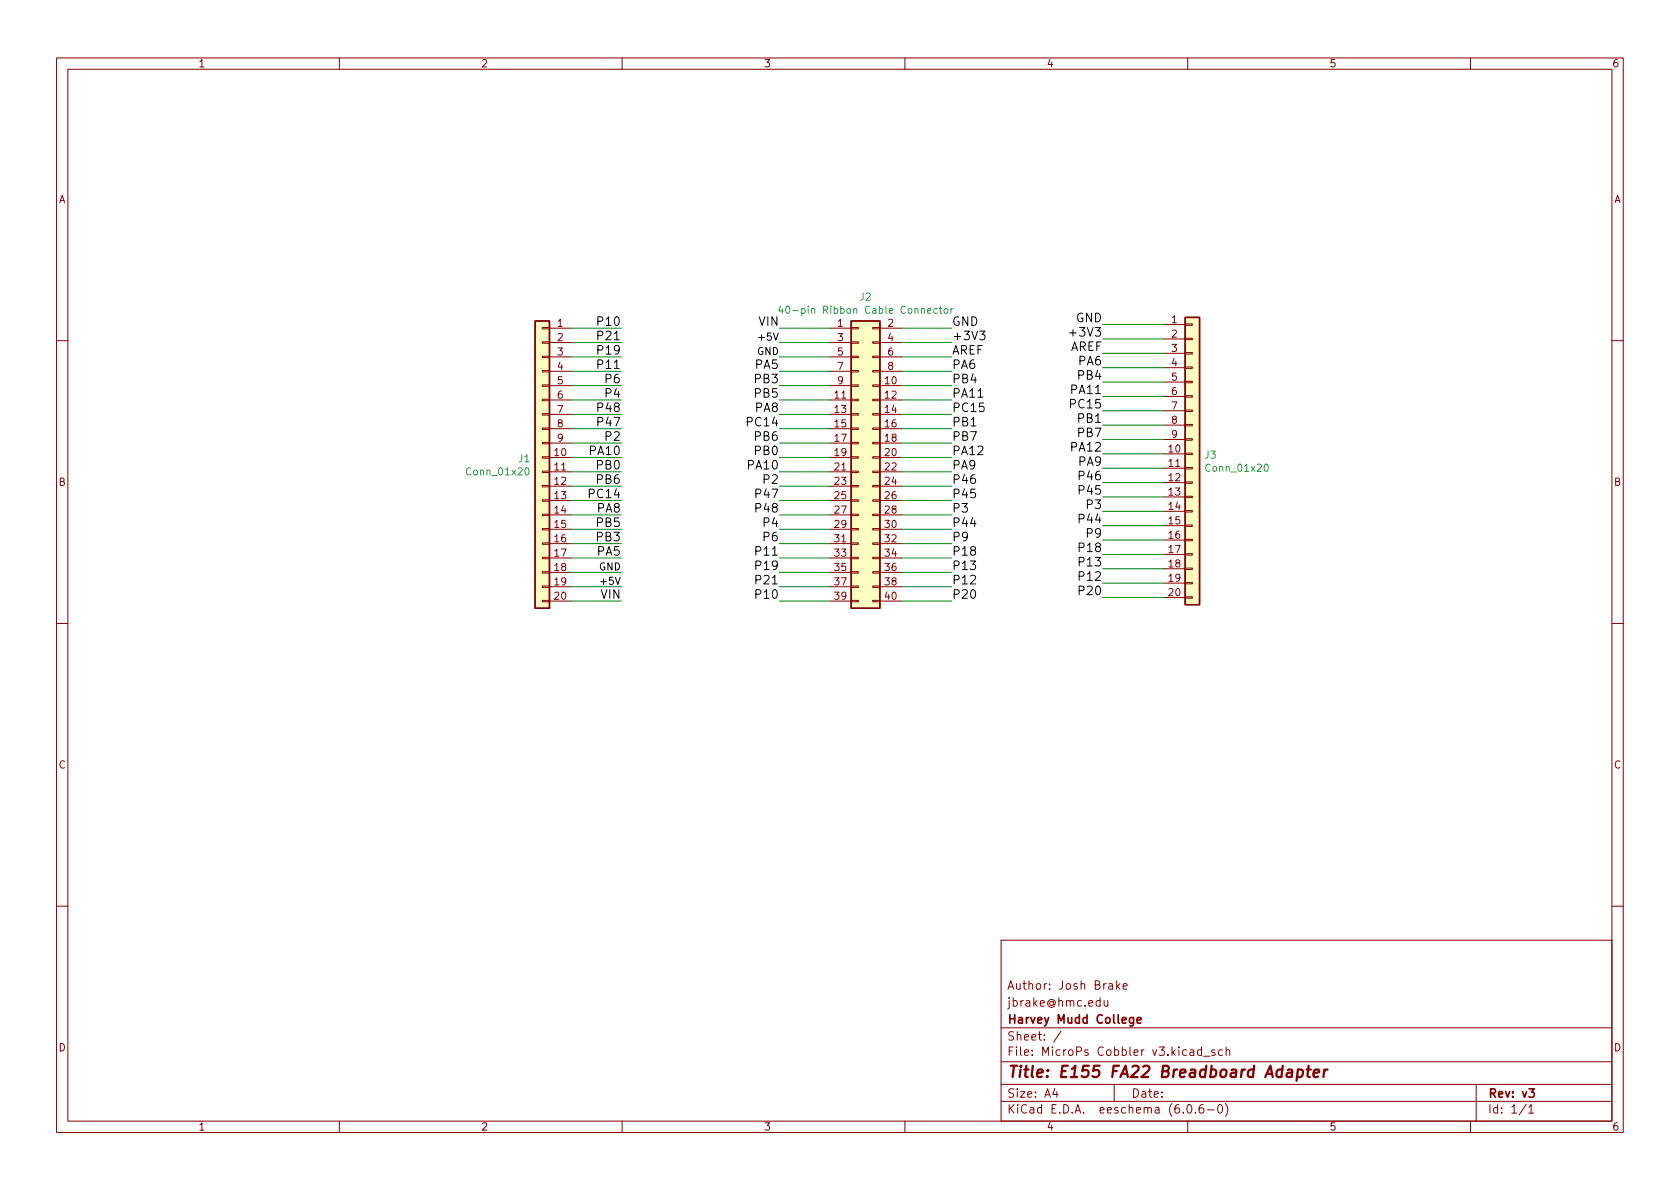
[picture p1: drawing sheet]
<svg xmlns="http://www.w3.org/2000/svg" width="297mm" height="210mm" viewBox="0 0 297 210" stroke-linecap="round" stroke-linejoin="round" font-family="sans-serif">
<g fill="none" stroke="#840000" stroke-width=".18">
<path d="M10 10.2h277v190.1h-277zM12 12.2h273v186.1h-273zM60 10.2v2M110 10.2v2M160 10.2v2M210 10.2v2M260 10.2v2M95.9 57.9h1.3v.3h-1.3zM97.2 58h3.8M146.7 58h3.8M150.5 57.9h1.3v.3h-1.3zM154.3 57.9h1.3v.3h-1.3z"/>
<path d="M155.6 58h3.8M205.7 57.4h3.8M205.7 59.9h3.8M209.5 59.8h1.3v.3h-1.3zM209.5 57.3h1.3v.2h-1.3zM10 60.2h2M95.9 78.2h1.3v.3h-1.3zM95.9 75.7h1.3v.2h-1.3zM95.9 73.1h1.3v.3h-1.3zM95.9 70.6h1.3v.3h-1.3zM95.9 68.1h1.3v.2h-1.3zM95.9 65.5h1.3v.3h-1.3z"/>
<path d="M95.9 63h1.3v.2h-1.3zM95.9 60.4h1.3v.3h-1.3zM97.2 60.6h3.8M97.2 63.1h3.8M97.2 65.7h3.8M97.2 68.2h3.8M97.2 70.7h3.8M97.2 73.3h3.8M97.2 75.8h3.8M97.2 78.4h3.8M146.7 60.6h3.8M146.7 63.1h3.8"/>
<path d="M146.7 65.7h3.8M146.7 68.2h3.8M146.7 70.7h3.8M146.7 73.3h3.8M146.7 75.8h3.8M146.7 78.4h3.8M150.5 78.2h1.3v.3h-1.3zM150.5 75.7h1.3v.2h-1.3zM150.5 73.1h1.3v.3h-1.3zM150.5 70.6h1.3v.3h-1.3zM150.5 68.1h1.3v.2h-1.3zM150.5 65.5h1.3v.3h-1.3z"/>
<path d="M150.5 63h1.3v.2h-1.3zM150.5 60.4h1.3v.3h-1.3zM154.3 78.2h1.3v.3h-1.3zM154.3 75.7h1.3v.2h-1.3zM154.3 73.1h1.3v.3h-1.3zM154.3 70.6h1.3v.3h-1.3zM154.3 68.1h1.3v.2h-1.3zM154.3 65.5h1.3v.3h-1.3zM154.3 63h1.3v.2h-1.3zM154.3 60.4h1.3v.3h-1.3zM155.6 60.6h3.8M155.6 63.1h3.8"/>
<path d="M155.6 65.7h3.8M155.6 68.2h3.8M155.6 70.7h3.8M155.6 73.3h3.8M155.6 75.8h3.8M155.6 78.4h3.8M205.7 62.5h3.8M205.7 65h3.8M205.7 67.6h3.8M205.7 70.1h3.8M205.7 72.6h3.8M205.7 75.2h3.8"/>
<path d="M205.7 77.7h3.8M209.5 77.6h1.3v.2h-1.3zM209.5 75.1h1.3v.2h-1.3zM209.5 72.5h1.3v.3h-1.3zM209.5 70h1.3v.2h-1.3zM209.5 67.4h1.3v.3h-1.3zM209.5 64.9h1.3v.2h-1.3zM209.5 62.4h1.3v.2h-1.3zM285 60.2h2M95.9 98.5h1.3v.3h-1.3zM95.9 96h1.3v.3h-1.3zM95.9 93.5h1.3v.2h-1.3z"/>
<path d="M95.9 90.9h1.3v.3h-1.3zM95.9 88.4h1.3v.2h-1.3zM95.9 85.8h1.3v.3h-1.3zM95.9 83.3h1.3v.3h-1.3zM95.9 80.8h1.3v.2h-1.3zM97.2 80.9h3.8M97.2 83.4h3.8M97.2 86h3.8M97.2 88.5h3.8M97.2 91.1h3.8M97.2 93.6h3.8M97.2 96.1h3.8"/>
<path d="M97.2 98.7h3.8M146.7 80.9h3.8M146.7 83.4h3.8M146.7 86h3.8M146.7 88.5h3.8M146.7 91.1h3.8M146.7 93.6h3.8M146.7 96.1h3.8M146.7 98.7h3.8M150.5 98.5h1.3v.3h-1.3zM150.5 96h1.3v.3h-1.3zM150.5 93.5h1.3v.2h-1.3z"/>
<path d="M150.5 90.9h1.3v.3h-1.3zM150.5 88.4h1.3v.2h-1.3zM150.5 85.8h1.3v.3h-1.3zM150.5 83.3h1.3v.3h-1.3zM150.5 80.8h1.3v.2h-1.3zM154.3 98.5h1.3v.3h-1.3zM154.3 96h1.3v.3h-1.3zM154.3 93.5h1.3v.2h-1.3zM154.3 90.9h1.3v.3h-1.3zM154.3 88.4h1.3v.2h-1.3zM154.3 85.8h1.3v.3h-1.3zM154.3 83.3h1.3v.3h-1.3z"/>
<path d="M154.3 80.8h1.3v.2h-1.3zM155.6 80.9h3.8M155.6 83.4h3.8M155.6 86h3.8M155.6 88.5h3.8M155.6 91.1h3.8M155.6 93.6h3.8M155.6 96.1h3.8M155.6 98.7h3.8M205.7 80.3h3.8M205.7 82.8h3.8M205.7 85.3h3.8"/>
<path d="M205.7 87.9h3.8M205.7 90.4h3.8M205.7 93h3.8M205.7 95.5h3.8M205.7 98h3.8M209.5 97.9h1.3v.3h-1.3zM209.5 95.4h1.3v.2h-1.3zM209.5 92.8h1.3v.3h-1.3zM209.5 90.3h1.3v.2h-1.3zM209.5 87.8h1.3v.2h-1.3zM209.5 85.2h1.3v.3h-1.3zM209.5 82.7h1.3v.2h-1.3z"/>
<path d="M209.5 80.1h1.3v.3h-1.3zM10 110.2h2M95.9 106.2h1.3v.2h-1.3zM95.9 103.6h1.3v.3h-1.3zM95.9 101.1h1.3v.2h-1.3zM97.2 101.2h3.8M97.2 103.8h3.8M97.2 106.3h3.8M146.7 101.2h3.8M146.7 103.8h3.8M146.7 106.3h3.8M150.5 106.2h1.3v.2h-1.3z"/>
<path d="M150.5 103.6h1.3v.3h-1.3zM150.5 101.1h1.3v.2h-1.3zM154.3 106.2h1.3v.2h-1.3zM154.3 103.6h1.3v.3h-1.3zM154.3 101.1h1.3v.2h-1.3zM155.6 101.2h3.8M155.6 103.8h3.8M155.6 106.3h3.8M205.7 100.6h3.8M205.7 103.1h3.8M205.7 105.7h3.8M209.5 105.5h1.3v.3h-1.3z"/>
<path d="M209.5 103h1.3v.2h-1.3zM209.5 100.5h1.3v.2h-1.3zM285 110.2h2M10 160.2h2M177 166.3h108v32h-108zM194.5 177l-.4-.1-.3 .3v.4l.1 .3h.6M194.5 176.4v1.5M195.2 176.9l.1 1h.3l.3-.1M195.9 176.9v1M196.1 174h.5l.1 .9M196.7 174.3l-.5 .1a.29 .29 0 0 0-.2 .2 .29 .29 0 0 0 .2 .3h.5M197.4 173.4v1.5"/>
<path d="M197.6 174.4l.4 .5M198 173.9l-.6 .6M198.6 174.4l.7-.1-.1-.3-.4-.1-.2 .2v.8h.6M285 160.2h2M60 198.3v2M110 198.3v2M160 198.3v2M177 194.8h108M177 191.8h108M177 187.8h108M177 181.8h108M186.5 192.5l-.4 1h1"/>
<path d="M186.9 193v1M187.6 182.4l-1.3 1.9M197 191.8v3M210 198.3v2M210.1 195.4l.1-.1a.81 .81 0 0 1 .6 .7 .81 .81 0 0 1-.3 .8h-.1a.81 .81 0 0 1-.6-.6 .81 .81 0 0 1 .3-.8zM211.4 196.7v.1M212.4 185.7l-.4-.1-.3 .3v.4l.2 .3h.5M212.4 185.1v1.5M212.7 195.3a.59 .59 0 0 0-.7 .7v.5l.1 .3h.5l.2-.1 .1-.5-.2-.2-.4-.1-.3 .3M212.8 186.8h1.1M213.5 196.3h1.1M214.8 185.7l-.4-.1-.2 .2 .1 .3 .5 .1v.4h-.6"/>
<path d="M215.5 195.4l.1-.1a.81 .81 0 0 1 .6 .7 .81 .81 0 0 1-.3 .8h-.1a.81 .81 0 0 1-.6-.6 .81 .81 0 0 1 .3-.8zM216.1 185.7l-.4-.1-.3 .3v.4l.2 .3h.5M216.6 195.1a1.72 1.72 0 0 1 0 2.3M216.8 185.8l.2-.2 .4 .1v.9M216.8 185.1v1.5M260 198.3v2M261 191.8v6.5M269.9 195.3l-1.3 1.9M270.3 195.8l.4-.5v1.5M270.3 196.8h.9"/>
</g>
<path d="M200.4 179.9v1.2l-.3 .3h-.3M200.4 180l-.4-.1-.3 .3v.4l.1 .3h.6M201.1 180.4l.7-.1-.1-.3-.4-.1-.2 .2v.8h.6M270.3 192.5h1l-.5 .6 .4 .1v.7l-.2 .1h-.4l-.3-.1" fill="none" stroke="#840000" stroke-width=".3"/>
<path d="M227.7 189.2l.2-.1 .5 .1v1.3M228.5 189.6l-.7 .1a.4 .4 0 0 0-.3 .3 .4 .4 0 0 0 .2 .5l.7-.1M229.5 189.2l.2-.1 .5 .1 .2 .3-.1 .6a.66 .66 0 0 1-1 .3M229.5 189.1l-.3 2M231 189.1h.8M231.4 188.5l-.2 1.7v.2l.4 .1M232.3 189.8l.9-.2v-.4l-.2-.1-.6 .1-.2 1 .3 .3 .5-.1M234.2 189.1l-.2 1.4M234.7 189.1l-.4 .1-.2 .3" fill="none" stroke="#840000" stroke-width=".4"/>
<g fill="#ffffc2" stroke="#ffffc2" stroke-width=".18">
<path d="M209.5 56.1h2.6v50.8h-2.6z"/>
<path d="M94.6 56.8h2.6v50.8h-2.6z"/>
<path d="M150.5 56.8h5.1v50.8h-5.1z"/>
</g>
<path d="M94.6 56.8h2.6v50.8h-2.6zM150.5 56.8h5.1v50.8h-5.1zM209.5 56.1h2.6v50.8h-2.6z" fill="none" stroke="#840000" stroke-width=".25"/>
<path d="M138 54.1l-.3 .9h.8M138.3 54.6v.8M139 54.3l.2-.2a.68 .68 0 0 1 .5 .7 .68 .68 0 0 1-.5 .6l-.2-.1-.1-.4zM165.7 54.6h-.4l-.2 .2 .1 .5h.5M166.1 54.6h.5M166.2 54.1v1.1l.4 .2M167 54.7l.2-.1 .3 .1 .1 .5-.1 .1-.3 .1-.2-.1zM168.1 54.6v.8M168.5 54.6l-.4 .2M92.9 82.8l.2-.1a.68 .68 0 0 1 .4 .6 .68 .68 0 0 1-.4 .7l-.2-.1-.1-.4zM223.7 82.1h.1a.68 .68 0 0 1 .5 .6 .68 .68 0 0 1-.5 .6 .84 .84 0 0 1-.1-1.2z" fill="none" stroke="#008484" stroke-width=".18"/>
<path d="M173.2 58.6h1l-.6 .5 .5 .2v.6l-.2 .2h-.5l-.2-.2M189.1 58.9h1.2M172.9 70.2h.9" fill="none" stroke="#000" stroke-width=".18"/>
<g fill="none" stroke="#008400" stroke-width=".18">
<path d="M101 58h8.9M137.8 58h8.9M159.4 58h8.9M194.9 57.4h10.8M194.9 59.9h10.8M101 70.7h8.9M101 78.4h8.9M101 60.6h8.9M101 75.8h8.9M101 73.3h8.9M101 63.1h8.9M101 65.7h8.9"/>
<path d="M101 68.2h8.9M137.8 70.7h8.9M137.8 78.4h8.9M137.8 60.6h8.9M137.8 75.8h8.9M137.8 73.3h8.9M137.8 63.1h8.9M137.8 65.7h8.9M137.8 68.2h8.9M159.4 70.7h8.9M159.4 78.4h8.9M159.4 60.6h8.9"/>
<path d="M159.4 75.8h8.9M159.4 73.3h8.9M159.4 63.1h8.9M159.4 65.7h8.9M159.4 68.2h8.9M194.9 72.6h10.8M194.9 67.6h10.8M194.9 70.1h10.8M194.9 65h10.8M194.9 62.5h10.8M194.9 75.2h10.8M194.9 77.7h10.8"/>
<path d="M101 93.6h8.9M101 83.4h8.9M101 88.5h8.9M101 86h8.9M101 96.1h8.9M101 98.7h8.9M101 91.1h8.9M101 80.9h8.9M137.8 93.6h8.9M137.8 83.4h8.9M137.8 88.5h8.9M137.8 86h8.9"/>
<path d="M137.8 96.1h8.9M137.8 98.7h8.9M137.8 91.1h8.9M137.8 80.9h8.9M159.4 93.6h8.9M159.4 83.4h8.9M159.4 88.5h8.9M159.4 86h8.9M159.4 96.1h8.9M159.4 98.7h8.9M159.4 91.1h8.9M159.4 80.9h8.9"/>
<path d="M194.9 82.8h10.8M194.9 80.3h10.8M194.9 85.3h10.8M194.9 93h10.8M194.9 95.5h10.8M194.9 98h10.8M194.9 87.9h10.8M194.9 90.4h10.8M101 103.8h8.9M101 101.2h8.9M101 106.3h8.9M137.8 103.8h8.9"/>
<path d="M137.8 101.2h8.9M137.8 106.3h8.9M159.4 103.8h8.9M159.4 101.2h8.9M159.4 106.3h8.9M194.9 100.6h10.8M194.9 103.1h10.8M194.9 105.7h10.8"/>
</g>
<text font-size="2.8" fill="#840000" x="178" y="190.6">Title: E155 FA22 Breadboard Adapter</text>
<g font-size="2.1">
<text x="106.1" y="57.6">P10</text>
<text x="134.3" y="57.6">VIN</text>
<text x="168.3" y="57.6">GND</text>
<text x="189.9" y="59.5">+3V3</text>
<text x="190.2" y="57">GND</text>
<text x="106.1" y="60.2">P21</text>
<text x="106.1" y="62.7">P19</text>
<text x="106.1" y="65.2">P11</text>
<text x="133.7" y="65.2">PA5</text>
<text x="168.3" y="65.2">PA6</text>
<text x="168.3" y="62.7">AREF</text>
<text x="168.3" y="60.2">+3V3</text>
<text x="189.2" y="62.1">AREF</text>
<text x="190.8" y="64.6">PA6</text>
<text x="107.3" y="67.8">P6</text>
<text x="107.3" y="70.3">P4</text>
<text x="133.7" y="67.8">PB3</text>
<text x="133.7" y="70.3">PB5</text>
<text x="168.3" y="67.8">PB4</text>
<text x="168.3" y="70.3">PA11</text>
<text x="189.6" y="69.7">PA11</text>
<text x="190.8" y="67.1">PB4</text>
<text x="106.1" y="75.4">P47</text>
<text x="106.1" y="72.9">P48</text>
<text x="107.3" y="77.9">P2</text>
<text x="132.5" y="75.4">PC14</text>
<text x="133.7" y="77.9">PB6</text>
<text x="133.7" y="72.9">PA8</text>
<text x="168.3" y="72.9">PC15</text>
<text x="168.3" y="75.4">PB1</text>
<text x="168.3" y="77.9">PB7</text>
<text x="189.6" y="72.2">PC15</text>
<text x="190.8" y="74.8">PB1</text>
<text x="190.8" y="77.3">PB7</text>
<text x="104.5" y="80.5">PA10</text>
<text x="105.7" y="83">PB0</text>
<text x="132.5" y="83">PA10</text>
<text x="133.7" y="80.5">PB0</text>
<text x="168.3" y="83">PA9</text>
<text x="168.3" y="80.5">PA12</text>
<text x="189.6" y="79.8">PA12</text>
<text x="190.8" y="82.4">PA9</text>
<text x="104.5" y="88.1">PC14</text>
<text x="105.7" y="85.6">PB6</text>
<text x="134" y="88.1">P47</text>
<text x="135.2" y="85.6">P2</text>
<text x="168.3" y="85.6">P46</text>
<text x="168.3" y="88.1">P45</text>
<text x="191.2" y="87.5">P45</text>
<text x="191.2" y="84.9">P46</text>
<text x="192.3" y="90">P3</text>
<text x="105.7" y="93.2">PB5</text>
<text x="105.7" y="95.7">PB3</text>
<text x="105.7" y="90.6">PA8</text>
<text x="134" y="90.6">P48</text>
<text x="135.2" y="95.7">P6</text>
<text x="135.2" y="93.2">P4</text>
<text x="168.3" y="93.2">P44</text>
<text x="168.3" y="95.7">P9</text>
<text x="168.3" y="90.6">P3</text>
<text x="191.2" y="92.5">P44</text>
<text x="192.3" y="95.1">P9</text>
<text x="105.7" y="98.3">PA5</text>
<text x="134" y="98.3">P11</text>
<text x="134" y="100.8">P19</text>
<text x="168.3" y="100.8">P13</text>
<text x="168.3" y="98.3">P18</text>
<text x="191.2" y="97.6">P18</text>
<text x="191.2" y="100.2">P13</text>
<text x="106.3" y="105.9">VIN</text>
<text x="134" y="103.3">P21</text>
<text x="134" y="105.9">P10</text>
<text x="168.3" y="105.9">P20</text>
<text x="168.3" y="103.3">P12</text>
<text x="191.2" y="102.7">P12</text>
<text x="191.2" y="105.2">P20</text>
</g>
<g font-size="2.1" fill="#840000">
<text x="178" y="178">jbrake@hmc.edu</text>
<text x="178" y="175">Author: Josh Brake</text>
<text x="178" y="184">Sheet: /</text>
<text x="178" y="181">Harvey Mudd College</text>
<text x="178" y="186.7">File: MicroPs Cobbler v3.kicad_sch</text>
<text x="178" y="196.9">KiCad E.D.A. eeschema (6.0.6-0)</text>
<text x="178" y="194.1">Size: A4</text>
<text x="200" y="194.1">Date:</text>
<text x="263" y="194.1">Rev: v3</text>
<text x="263" y="196.9">Id: 1/1</text>
</g>
<g font-size="1.8" fill="#840000">
<text x="35" y="11.9">1</text>
<text x="85" y="11.9">2</text>
<text x="135" y="11.9">3</text>
<text x="185" y="11.9">4</text>
<text x="235" y="11.9">5</text>
<text x="285" y="11.9">6</text>
<text x="10.3" y="35.9">A</text>
<text x="285.3" y="35.9">A</text>
<text x="98.6" y="57.8">1</text>
<text x="148.1" y="57.8">1</text>
<text x="157" y="57.8">2</text>
<text x="207.2" y="57.1">1</text>
<text x="207.2" y="59.7">2</text>
<text x="98.6" y="60.3">2</text>
<text x="98.6" y="62.9">3</text>
<text x="98.6" y="65.4">4</text>
<text x="148.1" y="60.3">3</text>
<text x="148.1" y="62.9">5</text>
<text x="148.1" y="65.4">7</text>
<text x="157" y="60.3">4</text>
<text x="157" y="62.9">6</text>
<text x="157" y="65.4">8</text>
<text x="207.2" y="62.2">3</text>
<text x="207.2" y="64.8">4</text>
<text x="98.6" y="67.9">5</text>
<text x="98.6" y="70.5">6</text>
<text x="147.6" y="70.5">11</text>
<text x="148.1" y="67.9">9</text>
<text x="156.5" y="67.9">10</text>
<text x="156.5" y="70.5">12</text>
<text x="207.2" y="67.3">5</text>
<text x="207.2" y="69.8">6</text>
<text x="98.6" y="73">7</text>
<text x="98.6" y="75.6">8</text>
<text x="147.6" y="73">13</text>
<text x="147.6" y="75.6">15</text>
<text x="156.5" y="73">14</text>
<text x="156.5" y="75.6">16</text>
<text x="207.2" y="72.4">7</text>
<text x="207.2" y="74.9">8</text>
<text x="207.2" y="77.5">9</text>
<text x="98.1" y="80.6">10</text>
<text x="98.1" y="83.2">11</text>
<text x="98.6" y="78.1">9</text>
<text x="147.6" y="78.1">17</text>
<text x="147.6" y="80.6">19</text>
<text x="147.6" y="83.2">21</text>
<text x="156.5" y="78.1">18</text>
<text x="156.5" y="80.6">20</text>
<text x="156.5" y="83.2">22</text>
<text x="206.7" y="80">10</text>
<text x="206.7" y="82.5">11</text>
<text x="10.3" y="85.9">B</text>
<text x="98.1" y="85.7">12</text>
<text x="98.1" y="88.3">13</text>
<text x="147.6" y="85.7">23</text>
<text x="147.6" y="88.3">25</text>
<text x="156.5" y="85.7">24</text>
<text x="156.5" y="88.3">26</text>
<text x="206.7" y="85.1">12</text>
<text x="206.7" y="87.6">13</text>
<text x="285.3" y="85.9">B</text>
<text x="98.1" y="90.8">14</text>
<text x="98.1" y="93.3">15</text>
<text x="98.1" y="95.9">16</text>
<text x="147.6" y="90.8">27</text>
<text x="147.6" y="93.3">29</text>
<text x="147.6" y="95.9">31</text>
<text x="156.5" y="90.8">28</text>
<text x="156.5" y="93.3">30</text>
<text x="156.5" y="95.9">32</text>
<text x="206.7" y="90.2">14</text>
<text x="206.7" y="92.7">15</text>
<text x="206.7" y="95.2">16</text>
<text x="98.1" y="98.4">17</text>
<text x="98.1" y="101">18</text>
<text x="147.6" y="98.4">33</text>
<text x="147.6" y="101">35</text>
<text x="156.5" y="98.4">34</text>
<text x="156.5" y="101">36</text>
<text x="206.7" y="97.8">17</text>
<text x="206.7" y="100.3">18</text>
<text x="98.1" y="103.5">19</text>
<text x="98.1" y="106">20</text>
<text x="147.6" y="103.5">37</text>
<text x="147.6" y="106">39</text>
<text x="156.5" y="103.5">38</text>
<text x="156.5" y="106">40</text>
<text x="206.7" y="102.9">19</text>
<text x="206.7" y="105.4">20</text>
<text x="10.3" y="135.9">C</text>
<text x="285.3" y="135.9">C</text>
<text x="10.3" y="185.9">D</text>
<text x="285.3" y="185.9">D</text>
<text x="35" y="199.9">1</text>
<text x="85" y="199.9">2</text>
<text x="135" y="199.9">3</text>
<text x="185" y="199.9">4</text>
<text x="235" y="199.9">5</text>
<text x="285" y="199.9">6</text>
</g>
<g font-size="1.8" fill="#008484">
<text x="152.1" y="53.2">J2</text>
<text x="139.8" y="55.5">40-pin Ribbon Cable Connector</text>
<text x="91.7" y="81.7">J1</text>
<text x="213" y="81.1">J3</text>
<text x="213.5" y="83.4">Conn_01x20</text>
<text x="82.8" y="84">Conn_01x20</text>
</g>
<g font-size="1.8">
<text x="133.9" y="62.8">GND</text>
<text x="134.6" y="60.2">+5V</text>
<text x="105.9" y="100.9">GND</text>
<text x="106.7" y="103.4">+5V</text>
</g>
</svg>
